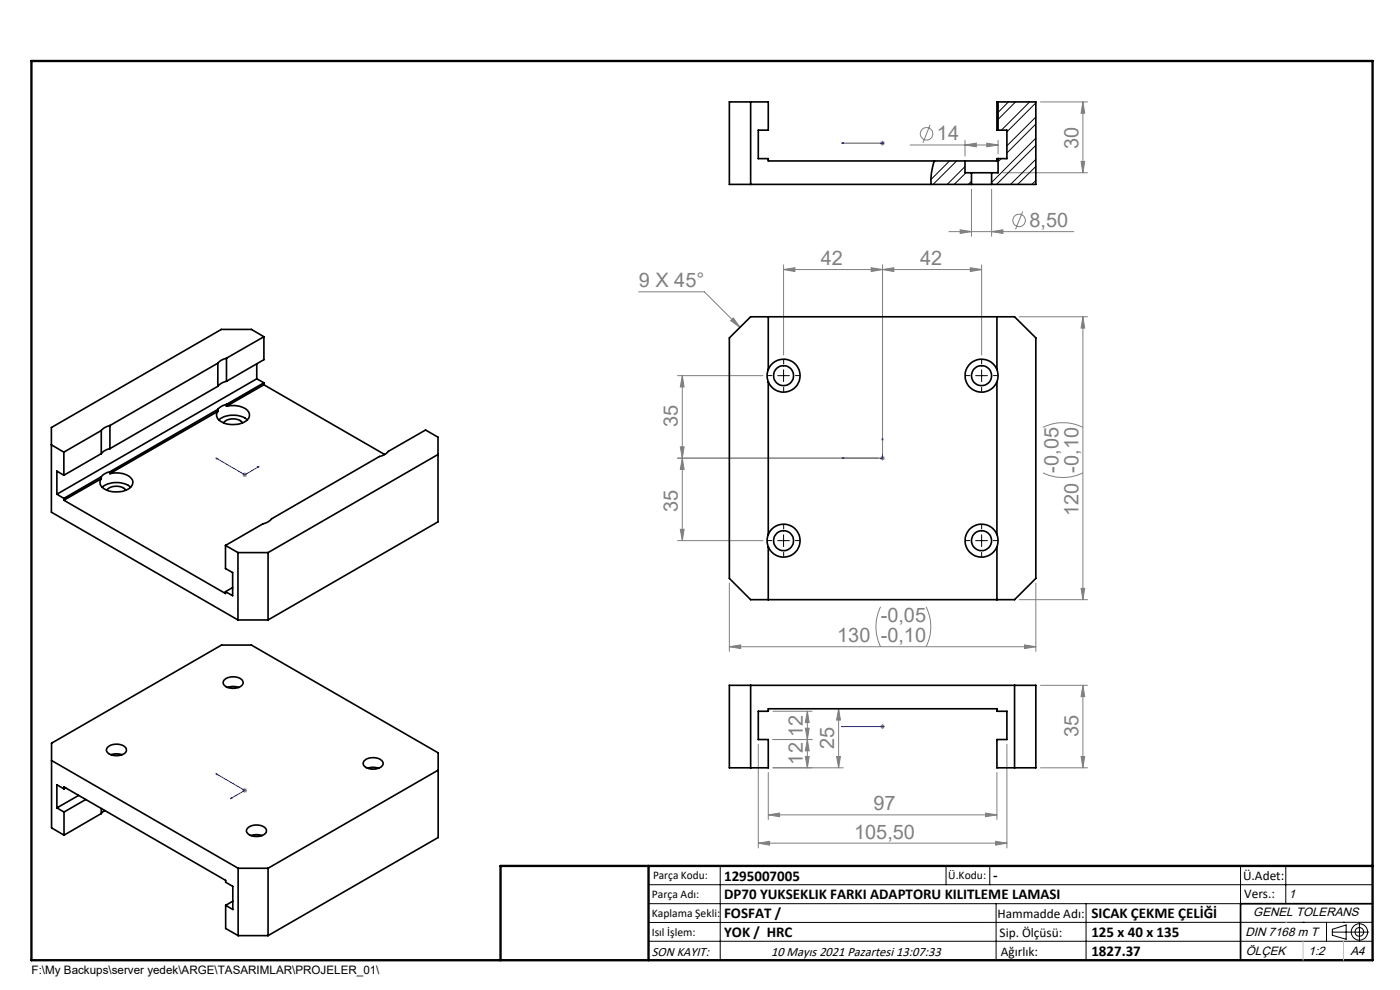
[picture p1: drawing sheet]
<svg xmlns="http://www.w3.org/2000/svg" width="297mm" height="210mm" viewBox="0 0 297 210" stroke-linecap="round" stroke-linejoin="round" font-family="sans-serif">
<g fill="none" stroke="#808080" stroke-width=".21">
<path d="M186.7 30.4h1M186.9 30l.7 .7M187.2 29.9v1M187.6 30l-.7 .7M193.1 30.8h18.6M197.3 26.5l-1.5 3.8M204.7 30.8l2.4-.4v.7zM204.7 29.8v3.3M209.3 30.4l2.4 .4-2.4 .3zM211.7 29.8v2.8M212.7 36.6h18M220.7 21.6h10"/>
<path d="M229.3 34.2h.8l-.4 2.4zM229.7 21.6v15M229.7 21.6l.4 2.4h-.8zM166.2 57.2l2.4-.4v.8zM166.2 57.2h42M166.2 56.2v19.1M184.8 56.8l2.4 .4-2.4 .4zM187.2 57.2l2.4-.4v.8zM187.2 56.2v40M201.3 49.1h26.5M203.7 48.7l2.4 .4-2.4 .4zM205.8 56.8l2.4 .4-2.4 .4z"/>
<path d="M206.1 40.1v10M208.2 56.2v19.1M210.4 49.1l2.4-.4v.8zM210.4 40.1v10M217 44.9l-1.6 3.7M135.5 61.9h13.9l7.6 7.6M143.7 79.7h18.2M144.7 79.7l.4 2.4h-.8zM144.7 79.7v35M155 68l.6-.6 1.4 2.1zM216.2 67.2h14.5M229.7 67.2l.4 2.4h-.8z"/>
<path d="M229.7 67.2v60M143.7 97.2h42.5M144.3 94.8h.8l-.4 2.4zM144.7 97.2l.4 2.4h-.8zM186.7 97.2h1M186.9 96.8l.7 .7M187.2 96.7v1M187.6 96.8l-.7 .7M221.3 90.7a9.6 9.6 0 0 1 8.4 0M51.4 100.7h1M51.6 100.4l.7 .7M51.9 100.2v1"/>
<path d="M52.3 100.4l-.7 .7M143.7 114.7h18.2M144.3 112.3h.8l-.4 2.4zM221.3 100.3a9.3 9.3 0 0 0 8.4 0M154.7 137.2l2.4-.4v.8zM154.7 123.7v14.5M154.7 137.2h65M186.8 128.7a9.3 9.3 0 0 0 0 8.5M196.5 128.7a9.6 9.6 0 0 1 0 8.5M216.2 127.2h14.5M217.3 136.8l2.4 .4-2.4 .4zM219.7 123.7v14.5"/>
<path d="M229.3 124.8h.8l-.4 2.4zM160.9 157.9v22M164 150.9h8.3M164 156.9h8.3M170.9 154.5h.8l-.4 2.4zM171.3 150.9v12M171.3 150.9l.4 2.4h-.8zM171.3 156.9l.4 2.4h-.8zM177.9 150.3l.4 2.4h-.8zM177.9 150.3v12.6M186.7 154.1h1M186.9 153.8l.7 .7"/>
<path d="M187.2 153.6v1M187.6 153.8l-.7 .7M213.6 157.9v22M220.7 145.4h10M229.7 145.4v17.5M229.7 145.4l.4 2.4h-.8zM51.4 167.7h1M51.6 167.3l.7 .7M51.9 167.1v1.1M52.3 167.3l-.7 .7M160.9 178.8l2.4-.3v.8zM160.9 178.8h52.7"/>
<path d="M163 172.9l2.4-.4v.7zM163 163.9v9.9M163 172.9h48.5M164 162.9h14.9M170.9 160.5h.8l-.4 2.4zM177.5 160.5h.8l-.4 2.4zM209.1 172.5l2.4 .4-2.4 .3zM211.2 178.5l2.4 .3-2.4 .5zM211.5 163.9v9.9M220.7 162.9h10M229.3 160.5h.8l-.4 2.4z"/>
<circle cx="196.6" cy="28.4" r="1.32"/>
<circle cx="216.2" cy="46.8" r="1.32"/>
</g>
<g fill="none" stroke="#000" stroke-width=".21">
<path d="M165 79.7h2.5M166.2 78.4v2.6M207 79.7h2.5M208.2 78.4v2.6M165 114.7h2.5M166.2 113.4v2.5M207 114.7h2.5M208.2 113.4v2.5M137.6 187.7h153.6M137.6 191.7h153.6M137.6 199.7h153.6M152.8 183.7v20"/>
<path d="M200.7 183.7v4M210 183.7v4M211.3 191.7v12M230.4 191.7v12M263.2 183.7v20M272.8 183.7v8M276.4 195.6h.1M281.4 195.6v4.1M282.6 197.7h7.8M282.6 197.1l3-.9v3l-3-.8zM285 195.6h.1M288.4 195.8v3.8"/>
<path d="M291.2 195.6l-153.6 .1"/>
<circle cx="288.4" cy="197.7" r="1.74"/>
<circle cx="288.4" cy="197.7" r=".93"/>
</g>
<g fill="none" stroke="#00f" stroke-width=".21">
<path d="M178.6 30.4h8.6M178.6 30.4h.4h-.4M187.1 30.4h.2zM187.2 30.4h.1M45.8 97.1l6.1 3.6 3.1-1.8M45.8 97.1l.4 .2-.2 .1zM54.6 99.1l.4-.2-.2 .3zM178.6 97.2l.4-.1v.2zM187.2 92.8l.1 .5h-.2zM187.2 92.8v4.4h-8.6M178.6 154.1h.4h-.4M178.6 154.1h8.6"/>
<path d="M187.1 154.1h.2zM187.2 154.1h.1M45.8 164.1l6.1 3.6-3 1.7M45.8 164.1l.4 .1-.2 .2zM49.1 169.2l.1 .1-.3 .1z"/>
</g>
<g fill="none" stroke="#000" stroke-width=".21" stroke-dasharray="15.2 1.3 1.3 1.3">
<path d="M163.7 79.7h-.8M166.2 77.2v-.9M168.7 79.7h.9M205.7 79.7h-.8M208.2 77.2v-.9M210.7 79.7h.9M166.2 82.2v.8M208.2 82.2v.8M163.7 114.7h-.8M166.2 117.2v.8M166.2 112.2v-.9M168.7 114.7h.9"/>
<path d="M205.7 114.7h-.8M208.2 117.2v.8M208.2 112.2v-.9M210.7 114.7h.9"/>
</g>
<path d="M106.2 203.7h185" fill="none" stroke="#000" stroke-width=".25"/>
<path d="M291.2 191.7h-28v12" fill="none" stroke="#000" stroke-width=".35"/>
<path d="M6.7 12.9h284.5v190.8h-284.5zM137.6 183.7v20M291.2 183.7h-185v20" fill="none" stroke="#000" stroke-width=".5"/>
<path d="M272.8 195.6h.1M276.4 199.7v4M285 199.7v4" fill="none" stroke="#c0c0c0" stroke-width=".21"/>
<g fill="#00f">
<path d="M187.2 92.8l.1 .5h-.2zM178.6 97.2l.4-.1v.2z"/>
<path d="M187.1 154.1h.2zM178.6 154.1h.4z"/>
<path d="M48.9 169.4l.3-.1-.1-.1zM45.8 164.1l.2 .3 .2-.2zM54.6 99.1l.4-.2-.2 .3zM45.8 97.1l.4 .2-.2 .1zM187.1 30.4h.2zM178.6 30.4h.4z"/>
</g>
<g fill="#808080">
<path d="M155 68l.6-.6 1.4 2.1z"/>
<path d="M209.3 30.4l2.4 .4-2.4 .3zM204.7 30.8l2.4-.4v.7z"/>
<path d="M154.7 137.2l2.4-.4v.8zM217.3 136.8l2.4 .4-2.4 .4z"/>
<path d="M187.2 57.2l2.4-.4v.8zM205.8 56.8l2.4 .4-2.4 .4z"/>
<path d="M184.8 56.8l2.4 .4-2.4 .4zM166.2 57.2l2.4-.4v.8z"/>
<path d="M177.5 160.5h.8l-.4 2.4zM177.9 150.3l.4 2.4h-.8z"/>
<path d="M229.3 34.2h.8l-.4 2.4zM229.7 21.6l.4 2.4h-.8z"/>
<path d="M144.3 94.8h.8l-.4 2.4zM144.7 79.7l.4 2.4h-.8zM229.3 124.8h.8l-.4 2.4zM229.7 67.2l.4 2.4h-.8z"/>
<path d="M171.3 150.9l.4 2.4h-.8zM170.9 154.5h.8l-.4 2.4zM171.3 156.9l.4 2.4h-.8zM170.9 160.5h.8l-.4 2.4zM229.7 145.4l.4 2.4h-.8zM229.3 160.5h.8l-.4 2.4z"/>
<path d="M144.7 97.2l.4 2.4h-.8zM144.3 112.3h.8l-.4 2.4z"/>
<path d="M203.7 48.7l2.4 .4-2.4 .4zM210.4 49.1l2.4-.4v.8z"/>
<path d="M163 172.9l2.4-.4v.7zM209.1 172.5l2.4 .4-2.4 .3zM160.9 178.8l2.4-.3v.8zM211.2 178.5l2.4 .3-2.4 .5z"/>
</g>
<g fill="none" stroke="#000" stroke-width=".35">
<path d="M159.2 21.6v17.5M198.2 34.1a13.5 13.5 0 0 0-.7 5M204.7 34.1h-41.7v-.5h-2.1v-6h2.1v-6h-8.3v17.5h51.4M204.7 34.1v2.5h1.4M206.1 36.6h4.3M206.1 39.1h4.3M206.1 36.6v2.5M210.4 36.6v2.5M211.7 21.6h-.2v6h.2M211.7 33.6h-.2v.5h-6.8M211.7 21.6h8v17.5h-9.3M211.7 27.6h1.9v6h-1.9"/>
<path d="M211.7 33.6v3h-1.3M211.7 21.6v6M46.2 77l-22.9 13.3M46.2 77v4.9M48 76a3.2 3.2 0 0 0-1.8 1M48 76v4.9M54.5 77.2v3.2M56 71.4l-2.7-1.5h-6.3l-36.1 20.8v17.9l39.6 22.9M56 71.4l-8 4.6M56 71.4v4.9l-8 4.6M154.7 71.7l4.5-4.5h56l4.5 4.5v51l-4.5 4.5h-56l-4.5-4.5zM163 78.4a3.6 3.6 0 0 0 0 2.6"/>
<path d="M163 78.4a3.5 3.5 0 0 1 5.4-1.5 3.5 3.5 0 0 1 0 5.6 3.5 3.5 0 0 1-5.4-1.5M163 67.2v11.2M211.5 78.4a3.6 3.6 0 0 1 0 2.6M211.5 78.4a3.5 3.5 0 0 0-5.4-1.5 3.5 3.5 0 0 0 0 5.6 3.5 3.5 0 0 0 5.4-1.5M211.5 67.2v11.2M10.9 94.4l2.6 1.5M13.5 95.9v4.9M21.5 91.3v4.9M21.5 91.3l-8 4.6M21.5 96.2l-8 4.6M23.3 90.3a3.2 3.2 0 0 0-1.8 1M23.3 95.2a3.2 3.2 0 0 0-1.8 1"/>
<path d="M23.3 90.3v4.9M46.2 87.3l-22.9 13.2M46.2 81.9l-22.9 13.3M46.2 86.8l-22.9 13.3M46.2 86.8v.5M46.4 89.1a5.1 5.1 0 0 1 6.1 0M47.4 89.7a2.8 2.8 0 0 1 4 0M48 86.2a4.6 4.6 0 0 1 4.7 1.1 1.5 1.5 0 0 1-.9 2.3 5 5 0 0 1-5.6-.7l-.3-.9 .3-.7M48 85.8a3.2 3.2 0 0 0-1.8 1M48 80.9a3.2 3.2 0 0 0-1.8 1M48 85.8v.4M54.5 80.4l-42.4 24.4"/>
<path d="M54.5 80.4l1.5 .8M56 81.6l25.6 14.8M56 81.6l-8 4.6M56 81.2l-8 4.6M56 81.2v.4M92.9 96.4l-36 20.8M163 81v32.4M211.5 81v32.4M12.1 104.8l1.4 .9M13.5 100.8l-1.4-.9v4.9M13.5 105.7v.4M13.5 106.1l34.3 19.8v-.4"/>
<path d="M21.5 101.1v.5M21.5 101.6l-8 4.5M21.5 101.1l-8 4.6M21.7 103.4a5.1 5.1 0 0 1 6 0M22.7 104a2.8 2.8 0 0 1 4 0M23.3 100.5a4.4 4.4 0 0 1 4.8 1.4 1.78 1.78 0 0 1-1.5 2.1 5 5 0 0 1-5.1-.9l-.3-.8 .3-.7M23.3 100.1a3.2 3.2 0 0 0-1.8 1M23.3 100.1v.4M47.8 115.7l8-4.6a3.2 3.2 0 0 0 1.8-1l22.9-13.3a3.2 3.2 0 0 0 1.8-1l8-4.6 2.6 1.5v18l-36 20.8M47.8 115.7v4.9l1.6 .9v4.9l-1.6-.9M47.8 115.7l2.7 1.5M50.5 117.2v14.3"/>
<path d="M50.5 117.2h6.4M56.9 117.2v14.3M163 113.4a3.6 3.6 0 0 0 0 2.6M163 113.4a3.5 3.5 0 0 1 5.3-1.5 3.5 3.5 0 0 1 0 5.6 3.5 3.5 0 0 1-5.3-1.5M163 116v11.2M211.5 113.4a3.6 3.6 0 0 1 0 2.6M211.5 113.4a3.5 3.5 0 0 0-5.4-1.5 3.5 3.5 0 0 0 0 5.6 3.5 3.5 0 0 0 5.4-1.5M211.5 116v11.2M49.4 124.6l-1.6 .9M50.5 131.5h6.4M22.8 158.6a2.84 2.84 0 0 1 4 .2 1.2 1.2 0 0 1-1.2 1.4 2.55 2.55 0 0 1-3-1zM47.5 144.3a2.84 2.84 0 0 1 4 .2 1.14 1.14 0 0 1-1.2 1.4 2.53 2.53 0 0 1-3-1z"/>
<path d="M48.3 145.8l1-.2 1.3 .2M154.7 145.4h65v17.5h-8.2v-6h2.1v-6h-2.1v-.6h-48.5v.6h-2.1v6h2.1v6h-8.3zM159.2 145.4v17.5M215.2 145.4v17.5M10.9 161.3l39.6 22.9M12.1 171.4l1.5 .9M13.6 177.2l-2.7-1.6v-18l36.1-20.8h6.3l39.7 22.9v18l-36.1 20.8M13.6 167.3v-.4l34.3 19.9v.3l1.5 .9v4.9l-1.5-.9M13.6 172.3v4.9M13.6 167.3l-1.5-.8v4.9M13.9 167.1l-.3 .2M16.7 168.7l-4.6 2.7"/>
<path d="M18.2 169.6l-4.6 2.7M21.5 172.6l-7.9 4.6M21.5 171.5v1.1M22.2 171.9l-.7 .7M23.5 160.1l1-.2 1.4 .2M52.5 175.7a2.84 2.84 0 0 1 4 .2 1.2 1.2 0 0 1-1.2 1.4 2.55 2.55 0 0 1-3-1zM53.2 177.2l1-.1 1.4 .1M77.2 161.4a2.84 2.84 0 0 1 4 .2 1.2 1.2 0 0 1-1.2 1.4 2.48 2.48 0 0 1-3-.9zM78 162.9l1-.1 1.3 .1M93 163.4l-36.1 20.8M47.9 192v4.9l2.6 1.6M49.4 191.2l-1.5 .8"/>
<path d="M50.5 184.2v14.3M50.5 184.2h6.4M50.5 198.5h6.4M56.9 184.2v14.3"/>
<circle cx="166.2" cy="79.7" r="2.12"/>
<circle cx="208.2" cy="79.7" r="2.13"/>
<circle cx="166.2" cy="114.7" r="2.12"/>
<circle cx="208.2" cy="114.7" r="2.13"/>
</g>
<g fill="none" stroke="#000" stroke-width=".21">
<path d="M198.4 34.1l-.4 .4M201.4 34.1l-3.9 4M203 34.1l-5.1 5M204.7 35.3l-3.8 3.8M204.9 36.6l-2.5 2.5M206.1 38.4l-.7 .7M212.4 33.6l-.7 .7M213.9 21.6l-2.2 2.2M215.4 21.6l-3.7 3.7M218.4 21.6l-6 6M219.7 24.8l-6.1 6.1M219.7 29.3l-9.3 9.4"/>
<path d="M219.7 33.8l-5.3 5.3M219.7 38.3l-.8 .8M219.7 21.8l-6.1 6.2M219.7 26.3l-6.1 6.1M219.7 30.8l-8.3 8.3M219.7 35.3l-3.8 3.8"/>
</g>
<g font-size="4.2" fill="#808080">
<text x="198.8" y="29.8">14</text>
<text x="228.8" y="31.6" transform="rotate(-90 228.8 31.6)">30</text>
<text x="218.4" y="48.2">8,50</text>
<text x="174.1" y="56.2">42</text>
<text x="195.2" y="56.2">42</text>
<text x="135.5" y="60.9">9 X 45°</text>
<text x="143.8" y="90.6" transform="rotate(-90 143.8 90.6)">35</text>
<text x="224.6" y="100.3" transform="rotate(-90 224.6 100.3)">-0,05</text>
<text x="143.8" y="108.5" transform="rotate(-90 143.8 108.5)">35</text>
<text x="228.8" y="109.5" transform="rotate(-90 228.8 109.5)">120 -0,10</text>
<text x="186.8" y="132">-0,05</text>
<text x="177.6" y="136.2">130 -0,10</text>
<text x="170.3" y="156.3" transform="rotate(-90 170.3 156.3)">12</text>
<text x="177" y="158.9" transform="rotate(-90 177 158.9)">25</text>
<text x="228.8" y="156.3" transform="rotate(-90 228.8 156.3)">35</text>
<text x="170.3" y="162.2" transform="rotate(-90 170.3 162.2)">12</text>
<text x="185.3" y="171.9">97</text>
<text x="181.2" y="177.9">105,50</text>
</g>
<g font-size="3.2">
<text x="153.6" y="186.8">1295007005</text>
<text x="153.6" y="190.8">DP70 YUKSEKLIK FARKI ADAPTORU KILITLEME LAMASI</text>
<text x="210.7" y="186.6">-</text>
<text x="153.6" y="194.8">FOSFAT /</text>
<text x="231.5" y="194.8">SICAK ÇEKME ÇELİĞİ</text>
<text x="153.6" y="198.8">YOK / HRC</text>
<text x="231.5" y="198.7">125 x 40 x 135</text>
<text x="231.5" y="202.8">1827.37</text>
</g>
<g font-size="2.8">
<text x="263.7" y="186.7">Ü.Adet:</text>
<text x="263.9" y="190.5">Vers.:</text>
<text x="211.6" y="194.8">Hammadde Adı:</text>
<text x="138.3" y="202.8">SON KAYIT:</text>
<text x="163.6" y="202.8">10 Mayıs 2021 Pazartesi 13:07:33</text>
<text x="212.1" y="198.7">Sip. Ölçüsü:</text>
<text x="212.3" y="202.7">Ağırlık:</text>
</g>
<g font-size="2.6">
<text x="273.4" y="190.4">1</text>
<text x="265.9" y="194.4">GENEL TOLERANS</text>
<text x="264.2" y="198.5">DIN 7168 m T</text>
<text x="264.3" y="202.6">ÖLÇEK</text>
<text x="277.6" y="202.6">1:2</text>
<text x="286.5" y="202.6">A4</text>
</g>
<g font-size="2.5">
<text x="138.3" y="190.5">Parça Adı:</text>
<text x="138.5" y="186.5">Parça Kodu:</text>
<text x="201.2" y="186.5">Ü.Kodu:</text>
<text x="138.3" y="194.5">Kaplama Şekli:</text>
<text x="138.3" y="198.6">Isıl İşlem:</text>
<text x="6.7" y="206.7">F:\My Backups\server yedek\ARGE\TASARIMLAR\PROJELER_01\</text>
</g>
</svg>
